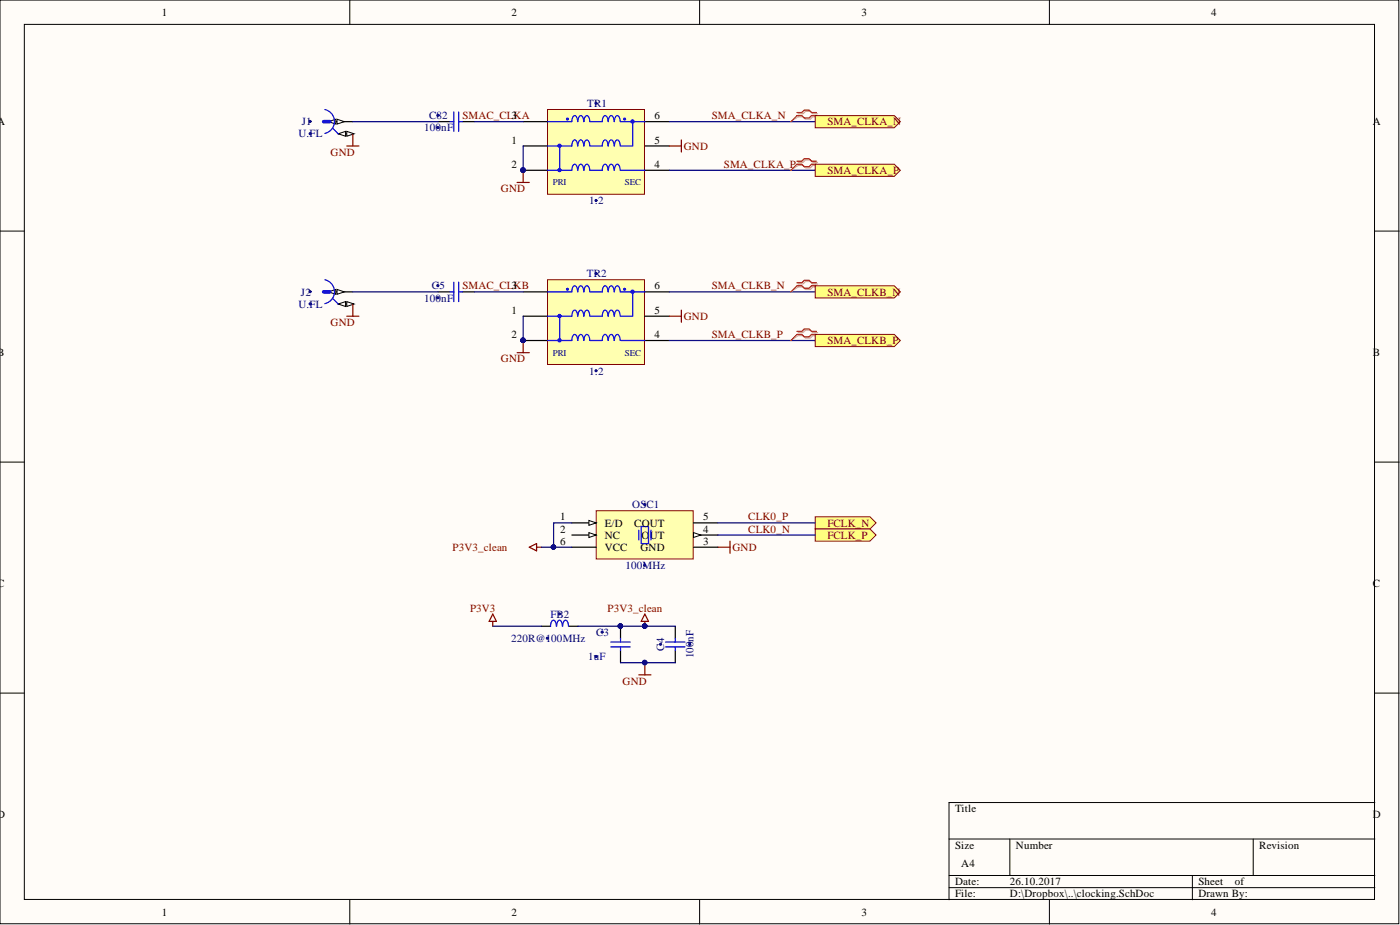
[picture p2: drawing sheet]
<svg xmlns="http://www.w3.org/2000/svg" width="292mm" height="193mm" viewBox="0 0 292 193" stroke-linecap="round" stroke-linejoin="round" font-family="sans-serif">
<g fill="#fffcf8" stroke="#000" stroke-width=".21">
<path d="M0 0h291.9v192.7h-291.9z"/>
<path d="M5.1 5.1h281.7v182.5h-281.7z"/>
</g>
<g fill="none" stroke="#000" stroke-width=".21">
<path d="M73 0v5.1M146 0v5.1M219 0v5.1M0 48.2h5.1M286.9 48.2h5M0 96.4h5.1M286.9 96.4h5M0 144.6h5.1M286.9 144.6h5M198 175h88.9M210.7 175v7.6M261.5 175v7.6"/>
<path d="M286.9 167.4h-88.9v20.3M73 187.7v5.1M146 187.7v5.1M198 182.6h88.9M198 185.2h88.9M219 187.7v5.1M248.8 182.6v5.1"/>
</g>
<path d="M107.9 38.1h2.5M109.2 35.5v2.6" fill="none" stroke="#800000" stroke-width=".25"/>
<g fill="#000080" stroke="#000080" stroke-width=".21">
<circle cx="109.1" cy="35.5" r=".47"/>
<circle cx="91.4" cy="24.1" r=".22"/>
<circle cx="91.4" cy="26.6" r=".22"/>
<circle cx="91.4" cy="59.6" r=".22"/>
<circle cx="91.4" cy="62.1" r=".22"/>
</g>
<path d="M91.4 25.4h2.5M96.5 25.4h2.5M91.4 60.9h2.5M96.5 60.9h2.5" fill="none" stroke="#000" stroke-width=".25"/>
<path d="M93.9 25.4h.8M94.7 23.3v4.1M95.7 23.3v4.1M95.7 25.4h.8M94.7 58.9v4M95.7 58.9v4M93.9 60.9h.8M95.7 60.9h.8" fill="none" stroke="#00f" stroke-width=".25"/>
<path d="M114.2 22.8h20.3v17.7h-20.3z" fill="#ffffb0" stroke="#800000" stroke-width=".21"/>
<path d="M109.2 30.5h5M109.2 35.5h5M109.2 25.4h5M134.5 30.5h5.1M134.5 35.5h5.1M134.5 25.4h5.1" fill="none" stroke="#000" stroke-width=".25"/>
<g fill="#000080" stroke="#000080" stroke-width=".21">
<circle cx="109.1" cy="35.5" r=".47"/>
<circle cx="124.4" cy="21.5" r=".22"/>
<circle cx="124.4" cy="41.8" r=".22"/>
<circle cx="109.1" cy="71" r=".47"/>
</g>
<g fill="none" stroke="#00f" stroke-width=".25">
<path d="M114.2 35.5h2.6M114.2 30.5h2.6M120.5 25.4a1.16 1.16 0 0 0-.6-1.3 1.32 1.32 0 0 0-.6 1.3h-5.1M120.5 30.4a1.16 1.16 0 0 0-.6-1.2 1.32 1.32 0 0 0-.6 1.3h-2.5v5h2.5a1.06 1.06 0 0 1 .6-1.2 1.16 1.16 0 0 1 .6 1.2M121.8 25.4a1.16 1.16 0 0 0-.6-1.3 1.32 1.32 0 0 0-.6 1.3M121.8 35.5a1.16 1.16 0 0 0-.6-1.2 1.32 1.32 0 0 0-.6 1.2M121.8 30.4a1.16 1.16 0 0 0-.6-1.2 1.32 1.32 0 0 0-.6 1.3M123 25.4a1.16 1.16 0 0 0-.5-1.3 1.32 1.32 0 0 0-.6 1.3M123 35.5a1.16 1.16 0 0 0-.5-1.2 1.32 1.32 0 0 0-.6 1.2M123 30.4a1.16 1.16 0 0 0-.5-1.2 1.32 1.32 0 0 0-.6 1.3M126.9 25.4a1.16 1.16 0 0 0-.6-1.3 1.32 1.32 0 0 0-.6 1.3h-2.6M126.9 30.4a1.16 1.16 0 0 0-.6-1.2 1.32 1.32 0 0 0-.6 1.3h-2.6"/>
<path d="M126.9 35.5a1.16 1.16 0 0 0-.6-1.2 1.32 1.32 0 0 0-.6 1.2h-2.6M128.1 25.4a1.16 1.16 0 0 0-.6-1.3 1.32 1.32 0 0 0-.6 1.3M128.1 30.4a1.16 1.16 0 0 0-.6-1.2 1.32 1.32 0 0 0-.6 1.3M128.1 35.5a1.16 1.16 0 0 0-.6-1.2 1.32 1.32 0 0 0-.6 1.2M129.4 25.4a1.16 1.16 0 0 0-.6-1.3 1.32 1.32 0 0 0-.6 1.3M129.4 30.4a1.16 1.16 0 0 0-.6-1.2 1.32 1.32 0 0 0-.6 1.3M129.4 35.5a1.16 1.16 0 0 0-.6-1.2 1.32 1.32 0 0 0-.6 1.2M129.5 25.4h2.5v5.1h-2.5M129.5 35.5h5M132 25.4h2.5"/>
</g>
<g fill="#00f" stroke="#00f" stroke-width=".21">
<circle cx="118.4" cy="24.8" r=".22"/>
<circle cx="116.7" cy="35.5" r=".34"/>
<circle cx="130.3" cy="24.8" r=".22"/>
<circle cx="132" cy="25.3" r=".34"/>
<circle cx="116.7" cy="30.4" r=".34"/>
</g>
<path d="M139.6 30.5h2.6M142.2 29.2v2.5M107.9 73.6h2.5M109.2 71v2.6" fill="none" stroke="#800000" stroke-width=".25"/>
<path d="M114.2 58.4h20.3v17.6h-20.3z" fill="#ffffb0" stroke="#800000" stroke-width=".21"/>
<path d="M109.2 66h5M109.2 71h5M109.2 60.9h5M134.5 66h5.1M134.5 71h5.1M134.5 60.9h5.1" fill="none" stroke="#000" stroke-width=".25"/>
<g fill="#000080" stroke="#000080" stroke-width=".21">
<circle cx="109.1" cy="71" r=".47"/>
<circle cx="124.4" cy="57" r=".22"/>
<circle cx="124.4" cy="77.3" r=".22"/>
</g>
<g fill="none" stroke="#00f" stroke-width=".25">
<path d="M114.2 71h2.6M114.2 66h2.6M120.5 60.9a1.16 1.16 0 0 0-.6-1.3 1.32 1.32 0 0 0-.6 1.3h-5.1M120.5 66a1.16 1.16 0 0 0-.6-1.3 1.32 1.32 0 0 0-.6 1.3h-2.5v5h2.5a1.06 1.06 0 0 1 .6-1.2 1.16 1.16 0 0 1 .6 1.2M121.8 60.9a1.16 1.16 0 0 0-.6-1.3 1.32 1.32 0 0 0-.6 1.3M121.8 71a1.16 1.16 0 0 0-.6-1.2 1.32 1.32 0 0 0-.6 1.2M121.8 66a1.16 1.16 0 0 0-.6-1.3 1.32 1.32 0 0 0-.6 1.3M123 60.9a1.16 1.16 0 0 0-.5-1.3 1.32 1.32 0 0 0-.6 1.3M123 71a1.16 1.16 0 0 0-.5-1.2 1.32 1.32 0 0 0-.6 1.2M123 66a1.16 1.16 0 0 0-.5-1.3 1.32 1.32 0 0 0-.6 1.3M126.9 60.9a1.16 1.16 0 0 0-.6-1.3 1.32 1.32 0 0 0-.6 1.3h-2.6M126.9 66a1.16 1.16 0 0 0-.6-1.3 1.32 1.32 0 0 0-.6 1.3h-2.6"/>
<path d="M126.9 71a1.16 1.16 0 0 0-.6-1.2 1.32 1.32 0 0 0-.6 1.2h-2.6M128.1 60.9a1.16 1.16 0 0 0-.6-1.3 1.32 1.32 0 0 0-.6 1.3M128.1 66a1.16 1.16 0 0 0-.6-1.3 1.32 1.32 0 0 0-.6 1.3M128.1 71a1.16 1.16 0 0 0-.6-1.2 1.32 1.32 0 0 0-.6 1.2M129.4 60.9a1.16 1.16 0 0 0-.6-1.3 1.32 1.32 0 0 0-.6 1.3M129.4 66a1.16 1.16 0 0 0-.6-1.3 1.32 1.32 0 0 0-.6 1.3M129.4 71a1.16 1.16 0 0 0-.6-1.2 1.32 1.32 0 0 0-.6 1.2M129.5 60.9h2.5v5.1h-2.5M129.5 71h5M132 60.9h2.5"/>
</g>
<g fill="#00f" stroke="#00f" stroke-width=".21">
<circle cx="118.4" cy="60.3" r=".22"/>
<circle cx="116.7" cy="71" r=".34"/>
<circle cx="130.3" cy="60.3" r=".22"/>
<circle cx="132" cy="60.9" r=".34"/>
<circle cx="116.7" cy="65.9" r=".34"/>
</g>
<path d="M139.6 66h2.6M142.2 64.7v2.5" fill="none" stroke="#800000" stroke-width=".25"/>
<g fill="#ffff80" stroke="#800000" stroke-width=".21">
<path d="M170.1 107.8h11.4l1.3 1.3-1.3 1.3h-11.4z" fill-rule="evenodd"/>
<path d="M170.1 110.4h11.4l1.3 1.2-1.3 1.3h-11.4z" fill-rule="evenodd"/>
</g>
<path d="M124.4 106.5h20.2v10.1h-20.2z" fill="#ffffb0" stroke="#800000" stroke-width=".21"/>
<path d="M144.7 111.6h5.1" fill="none" stroke="#000" stroke-width=".25"/>
<path d="M144.7 111.1l1.5 .5-1.5 .5z" fill="#fffcf8"/>
<path d="M144.7 111.1l1.5 .5-1.5 .5z" fill="none" stroke="#000" stroke-width=".21"/>
<path d="M119.3 111.6h5.1" fill="none" stroke="#000" stroke-width=".25"/>
<path d="M122.9 111.1l1.5 .5-1.5 .5z" fill="#fffcf8"/>
<path d="M122.9 111.1l1.5 .5-1.5 .5z" fill="none" stroke="#000" stroke-width=".21"/>
<path d="M119.3 109.1h5.1M144.7 114.2h5.1" fill="none" stroke="#000" stroke-width=".25"/>
<path d="M122.9 108.6l1.5 .5-1.5 .5z" fill="#fffcf8"/>
<path d="M122.9 108.6l1.5 .5-1.5 .5z" fill="none" stroke="#000" stroke-width=".21"/>
<path d="M133.3 110.6v2M133.8 109.8h1.5v3.6h-1.5zM135.8 110.6v2M127.4 133.9h4.1M127.4 135h4.1M129.5 133.2v.7M129.5 135v.7M138.9 133.9h4M138.9 135h4M140.9 133.2v.7M140.9 135v.7" fill="none" stroke="#00f" stroke-width=".25"/>
<path d="M68.5 25.4h5.1M119.3 114.2h5.1M144.7 109.1h5.1M129.5 130.6v2.6M129.5 135.7v2.6M140.9 130.6v2.6M140.9 135.7v2.6" fill="none" stroke="#000" stroke-width=".25"/>
<g fill="#000080" stroke="#000080" stroke-width=".21">
<circle cx="134.5" cy="105.2" r=".22"/>
<circle cx="134.5" cy="117.9" r=".22"/>
<circle cx="134.5" cy="138.2" r=".47"/>
<circle cx="129.4" cy="130.6" r=".47"/>
<circle cx="125.6" cy="131.9" r=".22"/>
<circle cx="124.4" cy="136.9" r=".22"/>
<circle cx="137.8" cy="134.4" r=".22"/>
<circle cx="143.9" cy="134.4" r=".22"/>
<circle cx="134.5" cy="130.6" r=".47"/>
</g>
<path d="M110.4 114.2l1.6-.8v1.5zM112 114.2h1M149.8 114.2h2.5M152.3 112.9v2.5M134.5 129.6v1M134.5 138.3v2.5M134.5 128.1l.8 1.5h-1.5zM133.3 140.8h2.5" fill="none" stroke="#800000" stroke-width=".25"/>
<path d="M68.5 25.4l1.6-.5v1z" fill="#fffcf8"/>
<path d="M68.5 25.4l1.6-.5v1z" fill="none" stroke="#000" stroke-width=".21"/>
<path d="M70.3 24.9l1.5 .5-1.5 .5z" fill="#fffcf8"/>
<path d="M70.3 24.9l1.5 .5-1.5 .5z" fill="none" stroke="#000" stroke-width=".21"/>
<path d="M70.6 27.9h3" fill="none" stroke="#000" stroke-width=".25"/>
<path d="M70.6 27.9l1.5-.5v1z" fill="#fffcf8"/>
<path d="M70.6 27.9l1.5-.5v1z" fill="none" stroke="#000" stroke-width=".21"/>
<path d="M72.3 27.4l1.6 .5-1.6 .5z" fill="#fffcf8"/>
<path d="M72.3 27.4l1.6 .5-1.6 .5z" fill="none" stroke="#000" stroke-width=".21"/>
<path d="M67.8 22.9a2.55 2.55 0 0 1 2 2.4 2.55 2.55 0 0 1-2 2.5M69.5 26.9l1.1 1" fill="none" stroke="#00f" stroke-width=".25"/>
<path d="M67.5 25.4h1.3" fill="none" stroke="#00f" stroke-width=".76"/>
<g fill="#000080" stroke="#000080" stroke-width=".21">
<circle cx="64.7" cy="25.3" r=".22"/>
<circle cx="64.7" cy="27.9" r=".22"/>
</g>
<path d="M72.3 30.5h2.6M73.6 27.9v2.6" fill="none" stroke="#800000" stroke-width=".25"/>
<path d="M68.5 60.9h5.1" fill="none" stroke="#000" stroke-width=".25"/>
<path d="M68.5 60.9l1.6-.5v1z" fill="#fffcf8"/>
<path d="M68.5 60.9l1.6-.5v1z" fill="none" stroke="#000" stroke-width=".21"/>
<path d="M70.3 60.4l1.5 .5-1.5 .5z" fill="#fffcf8"/>
<path d="M70.3 60.4l1.5 .5-1.5 .5z" fill="none" stroke="#000" stroke-width=".21"/>
<path d="M70.6 63.4h3" fill="none" stroke="#000" stroke-width=".25"/>
<path d="M70.6 63.4l1.5-.5v1z" fill="#fffcf8"/>
<path d="M70.6 63.4l1.5-.5v1z" fill="none" stroke="#000" stroke-width=".21"/>
<path d="M72.3 62.9l1.6 .5-1.6 .5z" fill="#fffcf8"/>
<path d="M72.3 62.9l1.6 .5-1.6 .5z" fill="none" stroke="#000" stroke-width=".21"/>
<path d="M67.8 58.4a2.55 2.55 0 0 1 2 2.5 2.55 2.55 0 0 1-2 2.4M69.5 62.4l1.1 1M116.1 130.6a1.16 1.16 0 0 0-.6-1.2 1.32 1.32 0 0 0-.6 1.2M117.3 130.6a1.16 1.16 0 0 0-.5-1.2 1.32 1.32 0 0 0-.7 1.2M118.6 130.6a1.16 1.16 0 0 0-.6-1.2 1.32 1.32 0 0 0-.6 1.2" fill="none" stroke="#00f" stroke-width=".25"/>
<path d="M67.5 60.9h1.3" fill="none" stroke="#00f" stroke-width=".76"/>
<g fill="#000080" stroke="#000080" stroke-width=".21">
<circle cx="64.7" cy="60.9" r=".22"/>
<circle cx="64.7" cy="63.4" r=".22"/>
<circle cx="109.1" cy="35.5" r=".47"/>
<circle cx="109.1" cy="71" r=".47"/>
<circle cx="134.5" cy="138.2" r=".47"/>
<circle cx="115.5" cy="114.1" r=".47"/>
<circle cx="116.7" cy="128.1" r=".22"/>
<circle cx="114.2" cy="133.1" r=".22"/>
<circle cx="134.5" cy="130.6" r=".47"/>
<circle cx="129.4" cy="130.6" r=".47"/>
</g>
<path d="M72.3 66h2.6M73.6 63.4v2.6M102.8 128.1l.8 1.5h-1.5zM102.8 129.6v1" fill="none" stroke="#800000" stroke-width=".25"/>
<g fill="none" stroke="#000080" stroke-width=".25">
<path d="M73.6 25.4h17.8M99 25.4h10.2M109.2 30.5v5M139.6 25.4h30.5M139.6 35.5h30.5M73.6 60.9h17.8M99 60.9h10.2M109.2 66v5M139.6 60.9h30.5M139.6 71h30.5M113 114.2h6.3M119.3 109.1h-3.8v5.1"/>
<path d="M149.8 109.1h20.3M149.8 111.6h20.3M102.8 130.6h10.2M120.6 130.6h20.3M129.5 138.3h11.4"/>
</g>
<path d="M113 130.6h1.9M118.7 130.6h1.9" fill="none" stroke="#000" stroke-width=".25"/>
<path d="M166.5 23.7h1l.6-.5h1l.5 .5h1M166.5 24.4h1l.6 .5h1l.5-.5h1M166.5 33.9h1l.6-.5h1l.5 .5h1M166.5 34.5h1l.6 .5h1l.5-.5h1" fill="none" stroke="#d0a19e" stroke-width=".25"/>
<path d="M166.5 24.4l-1.5 1M166.5 34.5l-1.5 1" fill="none" stroke="#d0a19e" stroke-width=".21"/>
<path d="M166.3 23.5h1l.5-.5h1l.5 .5h1M166.3 24.1h1l.5 .5h1l.5-.5h1M166.3 33.6h1l.5-.5h1l.5 .5h1M166.3 34.3h1l.5 .5h1l.5-.5h1" fill="none" stroke="#f00" stroke-width=".25"/>
<path d="M166.3 24.1l-1.3 1.3M166.3 34.3l-1.3 1.2" fill="none" stroke="#f00" stroke-width=".21"/>
<g fill="#ffff80" stroke="#800000" stroke-width=".21">
<path d="M170.1 34.3h16.5l1.3 1.2-1.3 1.3h-16.5z" fill-rule="evenodd"/>
<path d="M170.1 24.1h16.5l1.3 1.3-1.3 1.2h-16.5z" fill-rule="evenodd"/>
</g>
<path d="M166.5 59.2h1l.6-.5h1l.5 .5h1M166.5 59.9h1l.6 .5h1l.5-.5h1M166.5 69.4h1l.6-.5h1l.5 .5h1M166.5 70h1l.6 .5h1l.5-.5h1" fill="none" stroke="#d0a19e" stroke-width=".25"/>
<path d="M166.5 59.9l-1.5 1M166.5 70l-1.5 1" fill="none" stroke="#d0a19e" stroke-width=".21"/>
<path d="M166.3 59h1l.5-.5h1l.5 .5h1M166.3 59.6h1l.5 .5h1l.5-.5h1M166.3 69.1h1l.5-.5h1l.5 .5h1M166.3 69.8h1l.5 .5h1l.5-.5h1" fill="none" stroke="#f00" stroke-width=".25"/>
<path d="M166.3 59.6l-1.3 1.3M166.3 69.8l-1.3 1.2" fill="none" stroke="#f00" stroke-width=".21"/>
<g fill="#ffff80" stroke="#800000" stroke-width=".21">
<path d="M170.1 69.8h16.5l1.3 1.2-1.3 1.3h-16.5z" fill-rule="evenodd"/>
<path d="M170.1 59.6h16.5l1.3 1.3-1.3 1.3h-16.5z" fill-rule="evenodd"/>
</g>
<g font-size="2.3">
<text x="33.8" y="3.3">1</text>
<text x="106.7" y="3.3">2</text>
<text x="179.7" y="3.3">3</text>
<text x="252.7" y="3.3">4</text>
<text x="-.4" y="26.1">A</text>
<text x="106.7" y="29.9">1</text>
<text x="136.6" y="29.9">5</text>
<text x="136.6" y="24.9">6</text>
<text x="286.4" y="26.1">A</text>
<text x="106.7" y="35">2</text>
<text x="136.6" y="35">4</text>
<text x="106.7" y="65.5">1</text>
<text x="136.6" y="65.5">5</text>
<text x="136.6" y="60.4">6</text>
<text x="106.7" y="70.5">2</text>
<text x="136.6" y="70.5">4</text>
<text x="-.4" y="74.3">B</text>
<text x="286.4" y="74.3">B</text>
<text x="116.9" y="111.1">2</text>
<text x="116.9" y="108.6">1</text>
<text x="116.9" y="113.6">6</text>
<text x="126.2" y="112.4">NC</text>
<text x="126.2" y="109.8">E/D</text>
<text x="132.3" y="109.8">COUT</text>
<text x="133.9" y="112.4">O</text>
<text x="135.6" y="112.4">UT</text>
<text x="146.7" y="111.1">4</text>
<text x="146.7" y="113.6">3</text>
<text x="146.7" y="108.6">5</text>
<text x="126.2" y="114.9">VCC</text>
<text x="133.6" y="114.9">GND</text>
<text x="-.4" y="122.5">C</text>
<text x="286.4" y="122.5">C</text>
<text x="-.4" y="170.7">D</text>
<text x="199.3" y="169.5">Title</text>
<text x="286.4" y="170.7">D</text>
<text x="199.3" y="177.1">Size</text>
<text x="212" y="177.1">Number</text>
<text x="262.7" y="177.1">Revision</text>
<text x="199.3" y="184.7">Date:</text>
<text x="200.5" y="180.9">A4</text>
<text x="210.7" y="184.7">26.10.2017</text>
<text x="250" y="184.7">Sheet</text>
<text x="257.6" y="184.7">of</text>
<text x="33.8" y="191">1</text>
<text x="106.7" y="191">2</text>
<text x="179.7" y="191">3</text>
<text x="199.3" y="187.2">File:</text>
<text x="210.7" y="187.2">D:\Dropbox\..\clocking.SchDoc</text>
<text x="250" y="187.2">Drawn By:</text>
<text x="252.7" y="191">4</text>
</g>
<g font-size="2.3" fill="#000080">
<text x="122.5" y="22.3">TR1</text>
<text x="62.3" y="28.7">U.FL</text>
<text x="63" y="26.1">J1</text>
<text x="88.5" y="27.4">100nF</text>
<text x="89.5" y="24.9">C82</text>
<text x="123" y="42.6">1:2</text>
<text x="122.4" y="57.8">TR2</text>
<text x="62.3" y="64.2">U.FL</text>
<text x="62.8" y="61.7">J2</text>
<text x="88.5" y="62.9">100nF</text>
<text x="90.1" y="60.4">C5</text>
<text x="123" y="78.1">1:2</text>
<text x="131.9" y="106">OSC1</text>
<text x="130.5" y="118.7">100MHz</text>
<text x="114.8" y="128.9">FB2</text>
<text x="106.6" y="133.9">220R@100MHz</text>
<text x="122.7" y="137.7">1uF</text>
<text x="124.4" y="132.7">C3</text>
<text x="138.6" y="135.7" transform="rotate(-90 138.6 135.7)">C4</text>
<text x="144.7" y="137.3" transform="rotate(-90 144.7 137.3)">100nF</text>
</g>
<g font-size="2.3" fill="#800000">
<text x="96.5" y="24.9">SMAC_CL3KA</text>
<text x="148.5" y="24.9">SMA_CLKA_N</text>
<text x="172.6" y="26.1">SMA_CLKA_N</text>
<text x="69" y="32.5">GND</text>
<text x="142.7" y="31.2">GND</text>
<text x="151" y="35">SMA_CLKA_P</text>
<text x="104.5" y="40.1">GND</text>
<text x="172.6" y="36.3">SMA_CLKA_P</text>
<text x="96.5" y="60.4">SMAC_CL3KB</text>
<text x="148.5" y="60.4">SMA_CLKB_N</text>
<text x="172.6" y="61.7">SMA_CLKB_N</text>
<text x="69" y="68">GND</text>
<text x="142.7" y="66.7">GND</text>
<text x="148.5" y="70.5">SMA_CLKB_P</text>
<text x="172.6" y="71.8">SMA_CLKB_P</text>
<text x="104.5" y="75.6">GND</text>
<text x="156.1" y="108.6">CLK0_P</text>
<text x="156.1" y="111.1">CLK0_N</text>
<text x="172.6" y="109.8">FCLK_N</text>
<text x="172.6" y="112.4">FCLK_P</text>
<text x="94.4" y="114.9">P3V3_clean</text>
<text x="152.8" y="114.9">GND</text>
<text x="98.1" y="127.6">P3V3</text>
<text x="126.8" y="127.6">P3V3_clean</text>
<text x="129.9" y="142.8">GND</text>
</g>
<g font-size="1.9" fill="#000080">
<text x="115.3" y="38.7">PRI</text>
<text x="130.4" y="38.7">SEC</text>
<text x="115.3" y="74.2">PRI</text>
<text x="130.4" y="74.2">SEC</text>
</g>
</svg>
